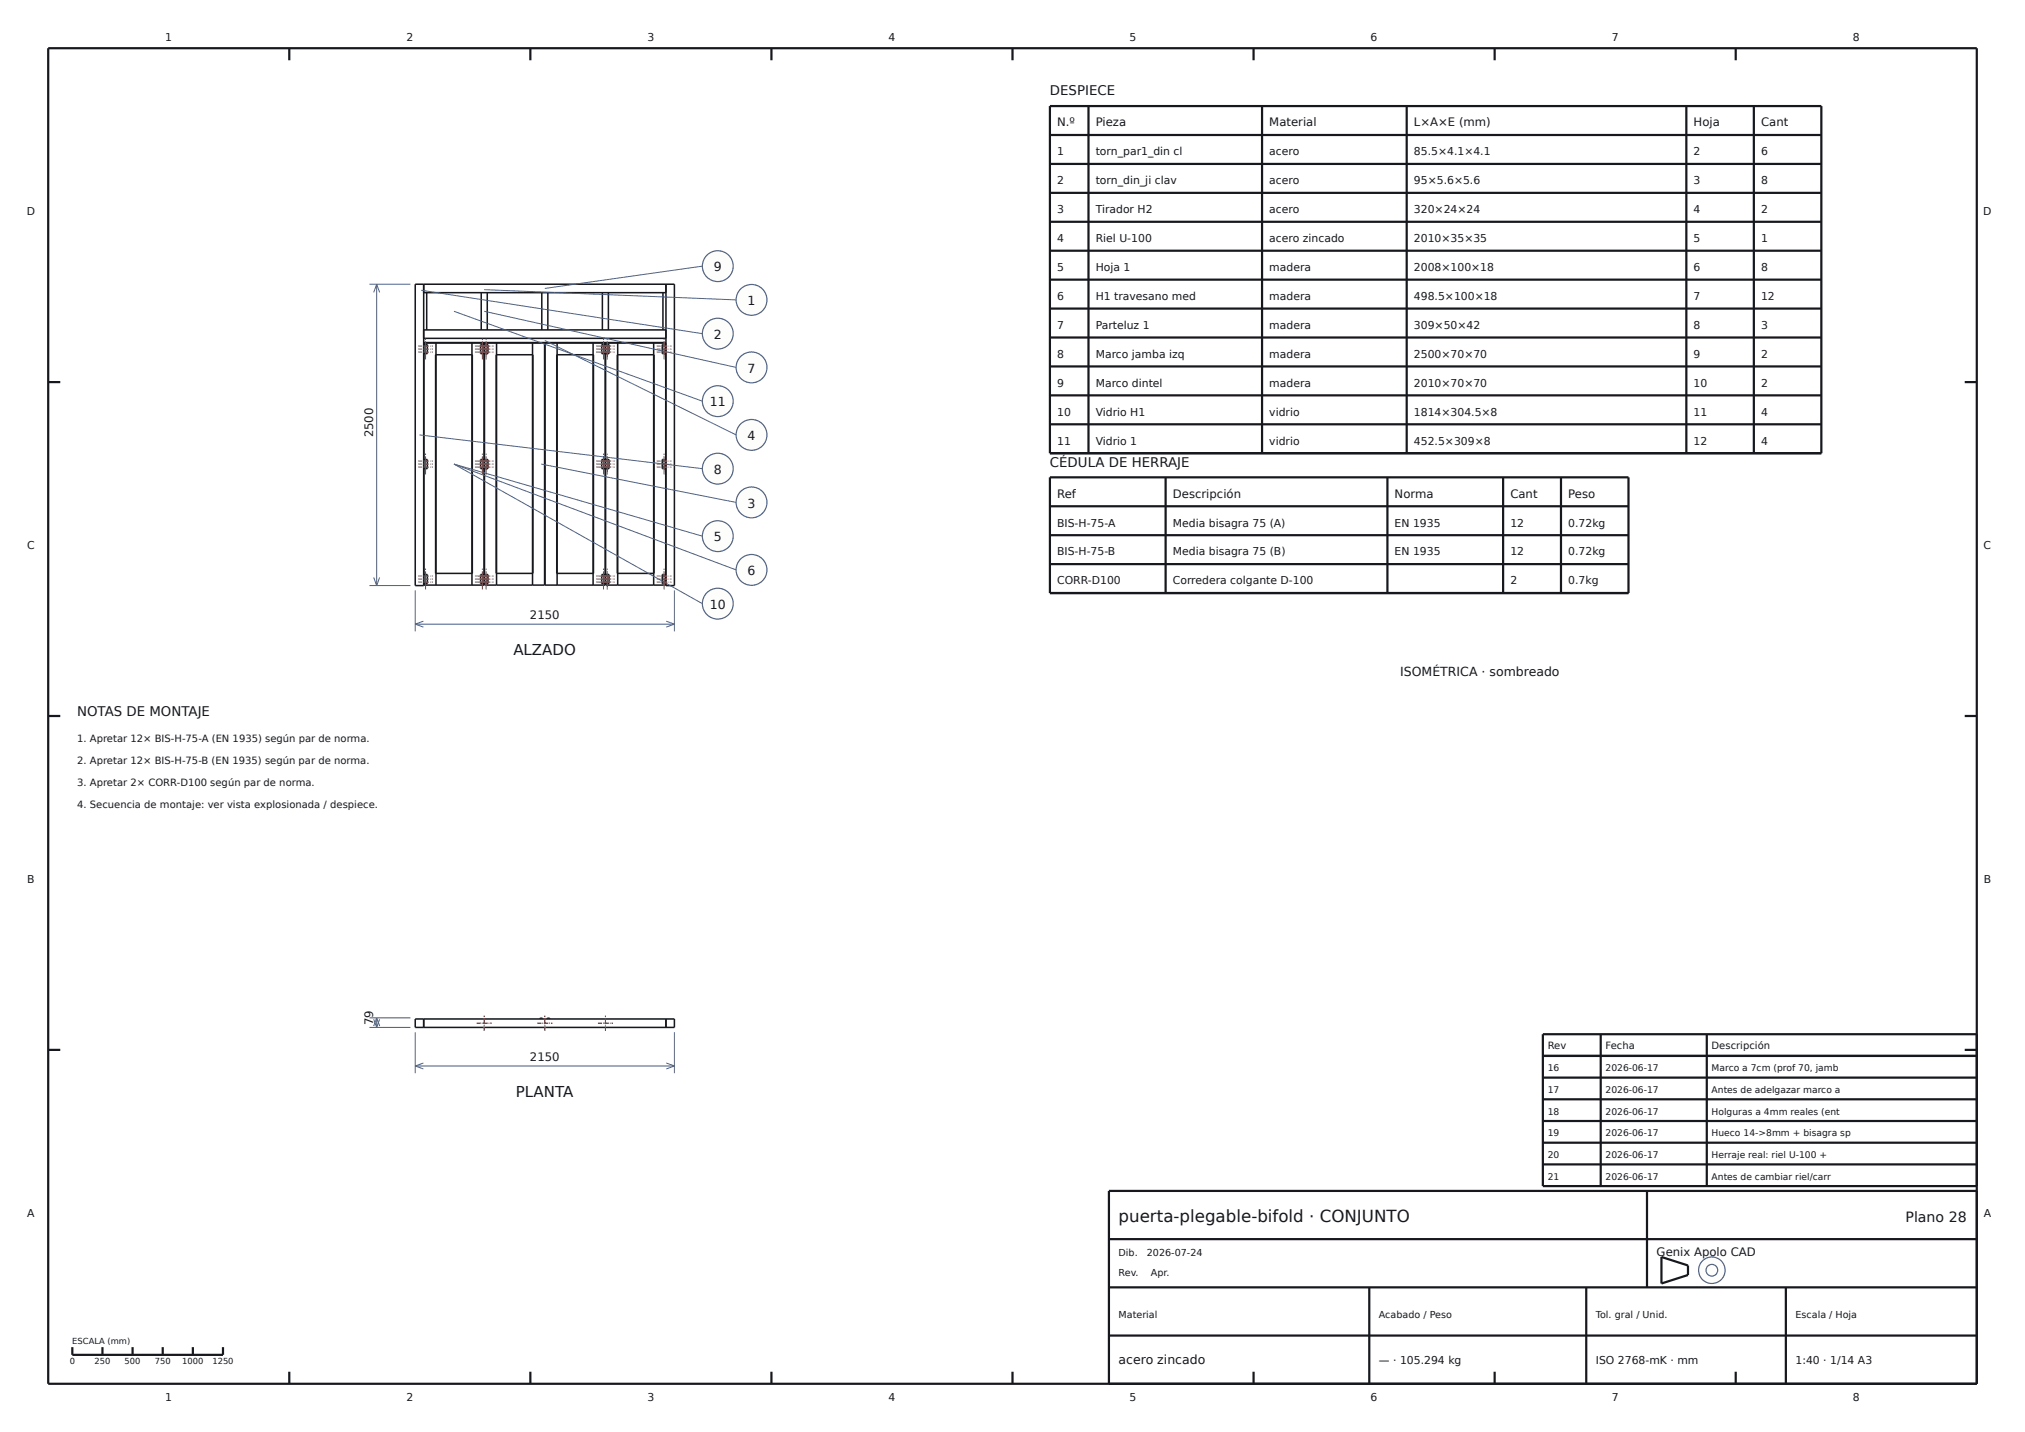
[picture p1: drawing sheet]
<svg xmlns="http://www.w3.org/2000/svg" width="420mm" height="297mm" viewBox="0 0 420 297" stroke-linecap="round" stroke-linejoin="round" font-family="sans-serif">
<g fill="#fdfdfb" stroke="#3a5e9c" stroke-width=".25">
<circle cx="148.9" cy="55.2" r="3.2"/>
<circle cx="155.9" cy="62.2" r="3.2"/>
<circle cx="148.9" cy="69.2" r="3.2"/>
<circle cx="155.9" cy="76.2" r="3.2"/>
<circle cx="148.9" cy="83.2" r="3.2"/>
<circle cx="155.9" cy="90.2" r="3.2"/>
<circle cx="148.9" cy="97.2" r="3.2"/>
<circle cx="155.9" cy="104.2" r="3.2"/>
<circle cx="148.9" cy="111.2" r="3.2"/>
<circle cx="155.9" cy="118.2" r="3.2"/>
<circle cx="148.9" cy="125.2" r="3.2"/>
<circle cx="355" cy="263.5" r="2.75"/>
<circle cx="355.1" cy="263.5" r="1.21"/>
</g>
<g fill="none" stroke="#16181d" stroke-width=".46">
<path d="M10 10h400v277h-400zM60 10v2.5M110 10v2.5M160 10v2.5M210 10v2.5M260 10v2.5M310 10v2.5M360 10v2.5M217.8 22h160v72h-160zM217.8 28h160M217.8 34h160M217.8 40h160"/>
<path d="M225.8 22v72M261.8 22v72M291.8 22v72M349.8 22v72M363.8 22v72M217.8 46h160M217.8 52h160M217.8 58h160M10 79.3h2.5M217.8 64h160M217.8 70h160M217.8 76h160"/>
<path d="M407.5 79.3h2.5M217.8 99h120v24h-120zM217.8 82h160M217.8 88h160M241.8 99v24M287.8 99v24M311.8 99v24M323.8 99v24M217.8 105h120M217.8 111h120M217.8 117h120M10 148.5h2.5"/>
<path d="M407.5 148.5h2.5M10 217.8h2.5M320 219h90M332 214.5v31.5M354 214.5v31.5M407.5 217.8h2.5M410 214.5h-90v31.5h90M320 223.5h90M320 228h90M320 232.5h90M320 237h90M230 257h180"/>
<path d="M320 241.5h90M341.6 247v20M410 247h-180v40M15 279.4v1.6h31.2v-1.6M21.3 279.4v1.6M27.5 279.4v1.6M33.7 279.4v1.6M40 279.4v1.6M230 277h180M230 267h180M284 267v20M329 267v20"/>
<path d="M344.6 260.7l5.5 1.8v1.9l-5.5 1.8zM370.4 267v20M60 284.5v2.5M110 284.5v2.5M160 284.5v2.5M210 284.5v2.5M260 284.5v2.5M310 284.5v2.5M360 284.5v2.5"/>
</g>
<g fill="none" stroke="#16181d" stroke-width=".32">
<path d="M87.9 58.9v62.6h-1.8v-62.6h53.8v62.6h-1.8v-62.6M87.9 60.7h50.2M87.9 70.2h50.2M87.9 68.4h50.2M87.9 71.5h.7v1.8h-.7M87.9 71.1h50.2M87.9 71.5v-.3h12.5v.3M87.9 73.3v22M88.2 72.4h.1M88.2 73h.1M88.2 71.8h.1M88.2 73v.1"/>
<path d="M88.2 71.7v.1M88.2 73.1h.1M88.2 71.7h.1M88.3 73h.1M88.3 72.3v.1M88.3 71.7h.1M88.3 72.4h.1M88.3 73.1h.1M88.3 71.8h.1M88.5 60.7v7.7M90.3 73.6h7.7v45.3h-7.7zM90.4 71.2v50.2"/>
<path d="M97.9 71.2v50.2M99.7 71.5h1.5v1.8h-1.5zM99.8 60.7v7.7M100 72.4h.1M100 73h.1M100 71.8h.1M100 71.7h.1M100 73.1h.1M100 72.3v.1M100.1 73h.1M100.1 73.1h-.1M100.1 72.4h.1"/>
<path d="M100.1 72.4h-.1M100.1 71.7h.1M100.1 71.8h-.1M100.1 71.8h.1M100.4 73.3v22M100.4 71.5v1.8M100.5 73.3v22M100.8 72.4h.1M100.8 73h.1M100.8 71.8h.1M100.8 71.7h.1M100.8 73.1h.1"/>
<path d="M100.8 72.3v.1M100.9 73h.1M100.9 72.4h.1M100.9 73.1h-.1M100.9 71.7h.1M100.9 71.8h-.1M100.9 71.8h.1M101.1 60.7v7.7M102.9 73.6h7.6v45.3h-7.6zM103 71.2v50.2M110.4 71.2v50.2M110.9 71.1v.1"/>
<path d="M112.4 60.7v7.7M112.9 71.1v50.3h-12.4v-.4M112.9 71.2h-12.4v.3M113.1 71.1v50.3h12.4v-50.2h-12.4M113.6 60.7v7.7M115 71.1v.1M115.5 73.6h7.6v45.3h-7.6zM115.5 71.2v50.2M123 71.2v50.2M124.8 71.5h1.5v1.8h-1.5zM124.9 60.7v7.7M125.1 73h.1"/>
<path d="M125.1 71.8h.1M125.1 72.4h.1M125.1 73.1h.1M125.2 72.4h-.1M125.2 71.7h-.1M125.2 71.8h.1M125.2 73h-.1M125.2 73h.1M125.2 72.3v.1M125.2 71.7h.1M125.2 72.4h.1M125.2 73.1h.1"/>
<path d="M125.6 71.5v1.8M125.6 71.5v-.3h12.5v.3M125.6 73.3v22M125.9 73h.1M125.9 71.8h.1M125.9 72.4h.1M125.9 73.1h.1M125.9 71.7h.1M125.9 72.3l.1 .1M126 73h.1M126 72.4h.1M126 71.7h.1"/>
<path d="M126 73.1h.1M126 71.8h.1M126.2 60.7v7.7M128 73.6h7.6v45.3h-7.6zM128.1 71.2v50.2M135.6 71.2v50.2M137.5 60.7v7.7M137.7 72.4h.1M137.7 73h.1M137.7 71.8h.1M137.7 73v.1M137.7 71.7v.1"/>
<path d="M137.7 71.7h.1M137.7 72.3l.1 .1M137.7 72.3v.1M137.8 73.1h-.1M137.8 72.4h.1M137.8 72.4h-.1M137.8 71.7h.1M137.8 71.8h-.1M137.8 73.1h.1M137.8 71.8h.1M137.8 73h.1M138.1 73.3v22"/>
<path d="M138.1 71.5h-.7v1.8h.7M87.9 95.3h.7v1.9h-.7M87.9 97.2v22M88.2 96.3h.1M88.2 96.9h.1M88.2 95.6v.1M88.2 95.6h.1M88.2 95.7h.1M88.2 96.8v.1M88.2 96.2h.1M88.3 96.8h.1M88.3 96.2h.1"/>
<path d="M88.3 95.6h.1M88.3 96.9h.1M88.3 96.3h.1M88.3 95.7h.1M99.7 95.3h1.5v1.9h-1.5zM100 96.3h.1M100 96.9h.1M100 95.6h.1M100 95.6v.1M100 96.8v.1M100 96.8h.1M100 96.2h.1"/>
<path d="M100 95.7h.1M100.1 96.8h.1M100.1 96.9h-.1M100.1 96.2h.1M100.1 96.3h-.1M100.1 95.6h.1M100.1 95.7h-.1M100.1 96.9h.1M100.1 96.2v.1M100.1 96.3h.1M100.4 97.2v22M100.4 95.3v1.9"/>
<path d="M100.5 97.2v22M100.8 96.3h.1M100.8 96.9h.1M100.8 95.6h.1M100.8 96.8v.1M100.8 96.8h.1M100.8 96.2h.1M100.8 95.7h.1M100.9 96.2h.1M100.9 96.8h.1M100.9 96.9h-.1M100.9 95.6h.1"/>
<path d="M100.9 95.7h-.1M100.9 96.3h.1M100.9 96.9h.1M100.9 96.2v.1M124.8 95.3h1.5v1.9h-1.5zM125.1 96.9h.1M125.1 95.6h.1M125.1 96.3h.1M125.1 95.6v.1M125.1 95.7h.1M125.1 96.8v.1M125.1 96.2h.1"/>
<path d="M125.2 96.8h-.1M125.2 96.2h-.1M125.2 95.6h-.1M125.2 96.8h.1M125.2 96.2h.1M125.2 95.6h.1M125.2 96.9h.1M125.2 96.3h.1M125.2 95.7h.1M125.2 96.2v.1M125.6 95.3v1.9M125.6 97.2v22"/>
<path d="M125.9 96.9h.1M125.9 95.6h.1M125.9 96.3h.1M125.9 95.6v.1M125.9 96.8v.1M125.9 96.2h.1M125.9 95.7h.1M125.9 96.8h.1M126 96.8h.1M126 96.2h.1M126 95.6h.1M126 96.9h.1"/>
<path d="M126 96.3h.1M126 95.7h.1M137.7 96.3h.1M137.7 96.9h.1M137.7 95.6h.1M137.7 96.2h.1M137.7 95.6v.1M137.7 96.8v.1M137.7 96.8h.1M137.8 96.8h.1M137.8 96.9h-.1M137.8 96.2h.1"/>
<path d="M137.8 96.3h-.1M137.8 95.6h.1M137.8 95.7h-.1M137.8 96.9h.1M137.8 96.3h.1M137.8 95.7h.1M138.1 97.2v22M138.1 95.3h-.7v1.9h.7M87.9 119.2h.7v1.8h-.7M88.2 119.5h.1M88.2 119.4v.1M88.2 119.4h.1"/>
<path d="M88.3 119.4h.1M88.3 119.5h.1M99.7 119.2h1.5v1.8h-1.5zM100 119.5h.1M100 119.4h.1M100.1 119.5h-.1M100.1 119.4h.1M100.1 119.5h.1M100.4 119.2v1.8M100.8 119.5h.1M100.8 119.4v.1M100.8 119.4h.1"/>
<path d="M100.9 119.4h.1M100.9 119.5h.1M124.8 119.2h1.5v1.8h-1.5zM125.1 119.5h.1M125.2 119.4h-.1M125.2 119.4h.1M125.2 119.5h.1M125.6 119.2v1.8M125.9 119.5h.1M125.9 119.4h.1M126 119.4h.1M126 119.5h.1"/>
<path d="M137.7 119.5h.1M137.7 119.4v.1M137.7 119.4h.1M137.8 119.5h-.1M137.8 119.4h.1M137.8 119.5h.1M138.1 119.2h-.7v1.8h.7M87.9 121v.4h12.5v-.4M88.2 120.1h.1M88.2 120.7h.1M88.2 120.7v.1M88.2 120.8h.1"/>
<path d="M88.3 120.7h.1M88.3 120.1h.1M88.3 120.8h.1M100 120.1h.1M100 120.7h.1M100 120.7v.1M100 120.8h.1M100.1 120.7h.1M100.1 120.8h-.1M100.1 120.1h.1M100.1 120.1h-.1M100.8 120.1h.1"/>
<path d="M100.8 120.7h.1M100.8 120.8h.1M100.9 120.7h.1M100.9 120.1h.1M100.9 120.8h-.1M100.9 120.1h-.1M125.1 120.7h.1M125.1 120.7v.1M125.1 120.1h.1M125.1 120.8h.1M125.2 120.7h-.1M125.2 120.1h-.1"/>
<path d="M125.2 120.7h.1M125.2 120.1h.1M125.2 120.8h.1M125.6 121v.4h12.5v-.4M125.9 120.7h.1M125.9 120.7v.1M125.9 120.1h.1M125.9 120.8h.1M126 120.7h.1M126 120.1h.1M126 120.8h.1M137.7 120.1h.1"/>
<path d="M137.7 120.7v.1M137.7 120.7h.1M137.7 120.8h.1M137.8 120.7h.1M137.8 120.8h-.1M137.8 120.1h.1M137.8 120.1h-.1M137.8 120.8h.1M86.1 211.3h53.8v1.8h-53.8zM87.9 211.3v1.8M100.4 212.2h.1M100.4 212.3h.1"/>
<path d="M100.5 212.2h.1M100.5 212.3h.1M100.5 212.2v.1M112 211.2v.1M112 211.2h.1M112.1 211.2h-.1M112.1 211.2h.1M112.1 211.1v.1M112.2 211.1h.1M112.2 211.1h-.1M112.3 211.1h.1M112.4 211.1l.1 .2"/>
<path d="M112.5 211.3h.1M112.9 212.2h.1M113 212.2h-.1M113 212.2v.1M113 212.2h.1M113 212.3h.1M113.1 212.2h.1M113.5 211.2v.1M113.5 211.2h.1M113.6 211.2h-.1M113.6 211.2h.1M113.6 211.1v.1"/>
<path d="M113.7 211.1h-.1M113.7 211.1h.1M113.8 211.1h.1M113.8 211.1h-.1M113.9 211.1l.1 .2M114 211.3h.1M125.5 212.2h.1M125.5 212.3h.1M125.6 212.2h-.1M125.6 212.3h.1M125.6 212.2h.1M138.1 211.3v1.8"/>
</g>
<g fill="none" stroke="#3a5e9c" stroke-width=".21">
<path d="M76.6 58.9h8.5M78.1 58.9v62.6M78.1 58.9l.6 1.7M78.1 58.9l-.6 1.7M145.7 55.2l-32.7 4.6M87.4 60.2l58.3 9M94.2 64.6l51.5 18.6M100.4 60.1l52.3 2.1M100.4 64.6l52.3 11.6M113 70.6l39.7 19.6M87 90.2l58.7 7M94.2 96.3l51.5 14.9"/>
<path d="M94.2 96.3l58.5 21.9M94.2 96.3l51.5 28.9M112.2 96.3l40.5 7.9M77.5 119.8l.6 1.7M78.7 119.8l-.6 1.7M76.6 121.5h8.5M86.1 122.4v8.6M86.1 129.5h53.8M86.1 129.5l1.7 .6M87.8 128.8l-1.7 .7M138.2 128.8l1.7 .7M139.9 122.4v8.6"/>
<path d="M139.9 129.5l-1.7 .6M76.6 213.1h8.5M76.6 211.1h8.5M77.5 211.4l.6 1.7M78.1 211.1v2M78.1 211.1l.6 1.7M78.1 211.1l-.6 1.7M78.7 211.4l-.6 1.7M86.1 214.1v8.5M139.9 214.1v8.5M86.1 221.1h53.8M86.1 221.1l1.7 .6"/>
<path d="M87.8 220.5l-1.7 .6M138.2 220.5l1.7 .6M139.9 221.1l-1.7 .6"/>
</g>
<g fill="none" stroke="#b0413e" stroke-width=".21" stroke-dasharray=".8 .2 .1 .2" stroke-linecap="butt">
<path d="M86.7 73h3.1M86.7 72.4h3.1M86.7 71.8h3.1M88.3 74.6v-3.1M88.3 74v-3.1M88.3 73.3v-3.1M98.5 73h3.1M98.5 72.4h3.1M98.5 71.8h3.1M99.3 73h3.1M99.3 72.4h3.1M99.3 71.8h3.1"/>
<path d="M100 74.6v-3.1M100 74v-3.1M100 73.3v-3.1M100.8 74.6v-3.1M100.8 74v-3.1M100.8 73.3v-3.1M123.6 73h3.1M123.6 72.4h3.1M123.6 71.8h3.1M124.4 73h3.1M124.4 72.4h3.1M124.4 71.8h3.1"/>
<path d="M125.2 74.6v-3.1M125.2 74v-3.1M125.2 73.3v-3.1M125.9 74.6v-3.1M125.9 74v-3.1M125.9 73.3v-3.1M136.2 73h3.1M136.2 72.4h3.1M136.2 71.8h3.1M137.7 74.6v-3.1M137.7 74v-3.1M137.7 73.3v-3.1"/>
<path d="M86.7 96.9h3.1M86.7 96.3h3.1M86.7 95.6h3.1M88.3 98.4v-3.1M88.3 97.8v-3.1M88.3 97.2v-3.1M98.5 96.9h3.1M98.5 96.3h3.1M98.5 95.6h3.1M99.3 96.9h3.1M99.3 96.3h3.1M99.3 95.6h3.1"/>
<path d="M100 98.4v-3.1M100 97.8v-3.1M100 97.2v-3.1M100.8 98.4v-3.1M100.8 97.8v-3.1M100.8 97.2v-3.1M123.6 96.9h3.1M123.6 96.3h3.1M123.6 95.6h3.1M124.4 96.9h3.1M124.4 96.3h3.1M124.4 95.6h3.1"/>
<path d="M125.2 98.4v-3.1M125.2 97.8v-3.1M125.2 97.2v-3.1M125.9 98.4v-3.1M125.9 97.8v-3.1M125.9 97.2v-3.1M136.2 96.9h3.1M136.2 96.3h3.1M136.2 95.6h3.1M137.7 98.4v-3.1M137.7 97.8v-3.1M137.7 97.2v-3.1"/>
<path d="M86.7 119.5h3.1M98.5 119.5h3.1M99.3 119.5h3.1M123.6 119.5h3.1M124.4 119.5h3.1M136.2 119.5h3.1M86.7 120.7h3.1M86.7 120.1h3.1M88.3 122.3v-3.1M88.3 121.7v-3.2M88.3 121v-3.1M98.5 120.7h3.1"/>
<path d="M98.5 120.1h3.1M99.3 120.7h3.1M99.3 120.1h3.1M100 122.3v-3.1M100 121.7v-3.2M100 121v-3.1M100.8 122.3v-3.1M100.8 121.7v-3.2M100.8 121v-3.1M123.6 120.7h3.1M123.6 120.1h3.1M124.4 120.7h3.1"/>
<path d="M124.4 120.1h3.1M125.2 122.3v-3.1M125.2 121.7v-3.2M125.2 121v-3.1M125.9 122.3v-3.1M125.9 121.7v-3.2M125.9 121v-3.1M136.2 120.7h3.1M136.2 120.1h3.1M137.7 122.3v-3.1M137.7 121.7v-3.2M137.7 121v-3.1"/>
<path d="M98.9 212.2h3.1M100.4 213.8v-3.1M111.4 212.2h3.2M113 213.8v-3.1M124 212.2h3.1M125.6 213.8v-3.1"/>
</g>
<text font-size="3.5" fill="#16181d" x="232" y="253.4">puerta-plegable-bifold · CONJUNTO</text>
<g font-size="3.1" fill="#16181d">
<text x="106.5" y="136">ALZADO</text>
<text x="107" y="227.6">PLANTA</text>
</g>
<text font-size="2.9" fill="#16181d" x="395.2" y="253.4">Plano 28</text>
<g font-size="2.8" fill="#16181d">
<text x="217.8" y="19.8">DESPIECE</text>
<text x="217.8" y="96.8">CÉDULA DE HERRAJE</text>
<text x="16" y="148.5">NOTAS DE MONTAJE</text>
</g>
<g font-size="2.6" fill="#16181d">
<text x="148" y="56.3">9</text>
<text x="155" y="63.3">1</text>
<text x="148" y="70.3">2</text>
<text x="155" y="77.3">7</text>
<text x="147.2" y="84.3">11</text>
<text x="155" y="91.3">4</text>
<text x="148" y="98.3">8</text>
<text x="155" y="105.3">3</text>
<text x="148" y="112.3">5</text>
<text x="155" y="119.3">6</text>
<text x="147.2" y="126.3">10</text>
<text x="290.4" y="140.2">ISOMÉTRICA · sombreado</text>
<text x="232" y="283">acero zincado</text>
</g>
<g font-size="2.4" fill="#16181d">
<text x="219.3" y="26.2">N.º</text>
<text x="227.3" y="26.2">Pieza</text>
<text x="263.3" y="26.2">Material</text>
<text x="293.3" y="26.2">L×A×E (mm)</text>
<text x="351.3" y="26.2">Hoja</text>
<text x="365.3" y="26.2">Cant</text>
<text x="77.4" y="90.7" transform="rotate(-90 77.4 90.7)">2500</text>
<text x="219.3" y="103.2">Ref</text>
<text x="243.3" y="103.2">Descripción</text>
<text x="289.3" y="103.2">Norma</text>
<text x="313.3" y="103.2">Cant</text>
<text x="325.3" y="103.2">Peso</text>
<text x="109.9" y="128.4">2150</text>
<text x="77.4" y="212.6" transform="rotate(-90 77.4 212.6)">79</text>
<text x="109.9" y="220.1">2150</text>
<text x="343.6" y="260.6">Genix Apolo CAD</text>
</g>
<g font-size="2.2" fill="#16181d">
<text x="34.3" y="8.4">1</text>
<text x="84.3" y="8.4">2</text>
<text x="134.3" y="8.4">3</text>
<text x="184.3" y="8.4">4</text>
<text x="234.3" y="8.4">5</text>
<text x="284.3" y="8.4">6</text>
<text x="334.3" y="8.4">7</text>
<text x="384.3" y="8.4">8</text>
<text x="219.3" y="32.2">1</text>
<text x="227.3" y="32.2">torn_par1_din cl</text>
<text x="263.3" y="32.2">acero</text>
<text x="293.3" y="32.2">85.5×4.1×4.1</text>
<text x="351.3" y="32.2">2</text>
<text x="365.3" y="32.2">6</text>
<text x="219.3" y="38.2">2</text>
<text x="227.3" y="38.2">torn_din_ji clav</text>
<text x="263.3" y="38.2">acero</text>
<text x="293.3" y="38.2">95×5.6×5.6</text>
<text x="351.3" y="38.2">3</text>
<text x="365.3" y="38.2">8</text>
<text x="5.5" y="44.6">D</text>
<text x="219.3" y="44.2">3</text>
<text x="227.3" y="44.2">Tirador H2</text>
<text x="263.3" y="44.2">acero</text>
<text x="293.3" y="44.2">320×24×24</text>
<text x="351.3" y="44.2">4</text>
<text x="365.3" y="44.2">2</text>
<text x="411.3" y="44.6">D</text>
<text x="219.3" y="50.2">4</text>
<text x="227.3" y="50.2">Riel U-100</text>
<text x="263.3" y="50.2">acero zincado</text>
<text x="293.3" y="50.2">2010×35×35</text>
<text x="351.3" y="50.2">5</text>
<text x="365.3" y="50.2">1</text>
<text x="219.3" y="56.2">5</text>
<text x="227.3" y="56.2">Hoja 1</text>
<text x="263.3" y="56.2">madera</text>
<text x="293.3" y="56.2">2008×100×18</text>
<text x="351.3" y="56.2">6</text>
<text x="365.3" y="56.2">8</text>
<text x="219.3" y="62.2">6</text>
<text x="227.3" y="62.2">H1 travesano med</text>
<text x="263.3" y="62.2">madera</text>
<text x="293.3" y="62.2">498.5×100×18</text>
<text x="351.3" y="62.2">7</text>
<text x="365.3" y="62.2">12</text>
<text x="219.3" y="68.2">7</text>
<text x="227.3" y="68.2">Parteluz 1</text>
<text x="263.3" y="68.2">madera</text>
<text x="293.3" y="68.2">309×50×42</text>
<text x="351.3" y="68.2">8</text>
<text x="365.3" y="68.2">3</text>
<text x="219.3" y="74.2">8</text>
<text x="227.3" y="74.2">Marco jamba izq</text>
<text x="263.3" y="74.2">madera</text>
<text x="293.3" y="74.2">2500×70×70</text>
<text x="351.3" y="74.2">9</text>
<text x="365.3" y="74.2">2</text>
<text x="219.3" y="80.2">9</text>
<text x="227.3" y="80.2">Marco dintel</text>
<text x="263.3" y="80.2">madera</text>
<text x="293.3" y="80.2">2010×70×70</text>
<text x="351.3" y="80.2">10</text>
<text x="365.3" y="80.2">2</text>
<text x="219.3" y="86.2">10</text>
<text x="227.3" y="86.2">Vidrio H1</text>
<text x="263.3" y="86.2">vidrio</text>
<text x="293.3" y="86.2">1814×304.5×8</text>
<text x="351.3" y="86.2">11</text>
<text x="365.3" y="86.2">4</text>
<text x="219.3" y="92.2">11</text>
<text x="227.3" y="92.2">Vidrio 1</text>
<text x="263.3" y="92.2">vidrio</text>
<text x="293.3" y="92.2">452.5×309×8</text>
<text x="351.3" y="92.2">12</text>
<text x="365.3" y="92.2">4</text>
<text x="5.6" y="113.9">C</text>
<text x="219.3" y="109.2">BIS-H-75-A</text>
<text x="243.3" y="109.2">Media bisagra 75 (A)</text>
<text x="289.3" y="109.2">EN 1935</text>
<text x="313.3" y="109.2">12</text>
<text x="325.3" y="109.2">0.72kg</text>
<text x="411.4" y="113.9">C</text>
<text x="219.3" y="115.2">BIS-H-75-B</text>
<text x="243.3" y="115.2">Media bisagra 75 (B)</text>
<text x="289.3" y="115.2">EN 1935</text>
<text x="313.3" y="115.2">12</text>
<text x="325.3" y="115.2">0.72kg</text>
<text x="219.3" y="121.2">CORR-D100</text>
<text x="243.3" y="121.2">Corredera colgante D-100</text>
<text x="313.3" y="121.2">2</text>
<text x="325.3" y="121.2">0.7kg</text>
<text x="5.6" y="183.1">B</text>
<text x="411.4" y="183.1">B</text>
<text x="5.6" y="252.4">A</text>
<text x="411.4" y="252.4">A</text>
<text x="286" y="283">— · 105.294 kg</text>
<text x="331" y="283">ISO 2768-mK · mm</text>
<text x="372.4" y="283">1:40 · 1/14 A3</text>
<text x="34.3" y="290.6">1</text>
<text x="84.3" y="290.6">2</text>
<text x="134.3" y="290.6">3</text>
<text x="184.3" y="290.6">4</text>
<text x="234.3" y="290.6">5</text>
<text x="284.3" y="290.6">6</text>
<text x="334.3" y="290.6">7</text>
<text x="384.3" y="290.6">8</text>
</g>
<g font-size="2.1" fill="#16181d">
<text x="16" y="154">1. Apretar 12× BIS-H-75-A (EN 1935) según par de norma.</text>
<text x="16" y="158.5">2. Apretar 12× BIS-H-75-B (EN 1935) según par de norma.</text>
<text x="16" y="163.1">3. Apretar 2× CORR-D100 según par de norma.</text>
<text x="16" y="167.7">4. Secuencia de montaje: ver vista explosionada / despiece.</text>
<text x="321" y="217.6">Rev</text>
<text x="333" y="217.6">Fecha</text>
<text x="355" y="217.6">Descripción</text>
</g>
<g font-size="2" fill="#16181d">
<text x="232" y="260.6">Dib.</text>
<text x="237.9" y="260.6">2026-07-24</text>
<text x="232" y="264.6">Rev.</text>
<text x="238.7" y="264.6">Apr.</text>
<text x="232" y="273.4">Material</text>
<text x="286" y="273.4">Acabado / Peso</text>
<text x="331" y="273.4">Tol. gral / Unid.</text>
<text x="372.4" y="273.4">Escala / Hoja</text>
</g>
<g font-size="1.9" fill="#16181d">
<text x="321" y="222.2">16</text>
<text x="321" y="226.7">17</text>
<text x="333" y="222.2">2026-06-17</text>
<text x="333" y="226.7">2026-06-17</text>
<text x="355" y="222.2">Marco a 7cm (prof 70, jamb</text>
<text x="355" y="226.7">Antes de adelgazar marco a</text>
<text x="321" y="231.2">18</text>
<text x="333" y="231.2">2026-06-17</text>
<text x="355" y="231.2">Holguras a 4mm reales (ent</text>
<text x="321" y="235.7">19</text>
<text x="333" y="235.7">2026-06-17</text>
<text x="355" y="235.7">Hueco 14-&gt;8mm + bisagra sp</text>
<text x="321" y="240.2">20</text>
<text x="321" y="244.7">21</text>
<text x="333" y="240.2">2026-06-17</text>
<text x="333" y="244.7">2026-06-17</text>
<text x="355" y="240.2">Herraje real: riel U-100 +</text>
<text x="355" y="244.7">Antes de cambiar riel/carr</text>
</g>
<g font-size="1.7" fill="#16181d">
<text x="15" y="278.8">ESCALA (mm)</text>
<text x="14.5" y="283">0</text>
<text x="19.6" y="283">250</text>
<text x="25.9" y="283">500</text>
<text x="32.1" y="283">750</text>
<text x="37.8" y="283">1000</text>
<text x="44.1" y="283">1250</text>
</g>
</svg>
